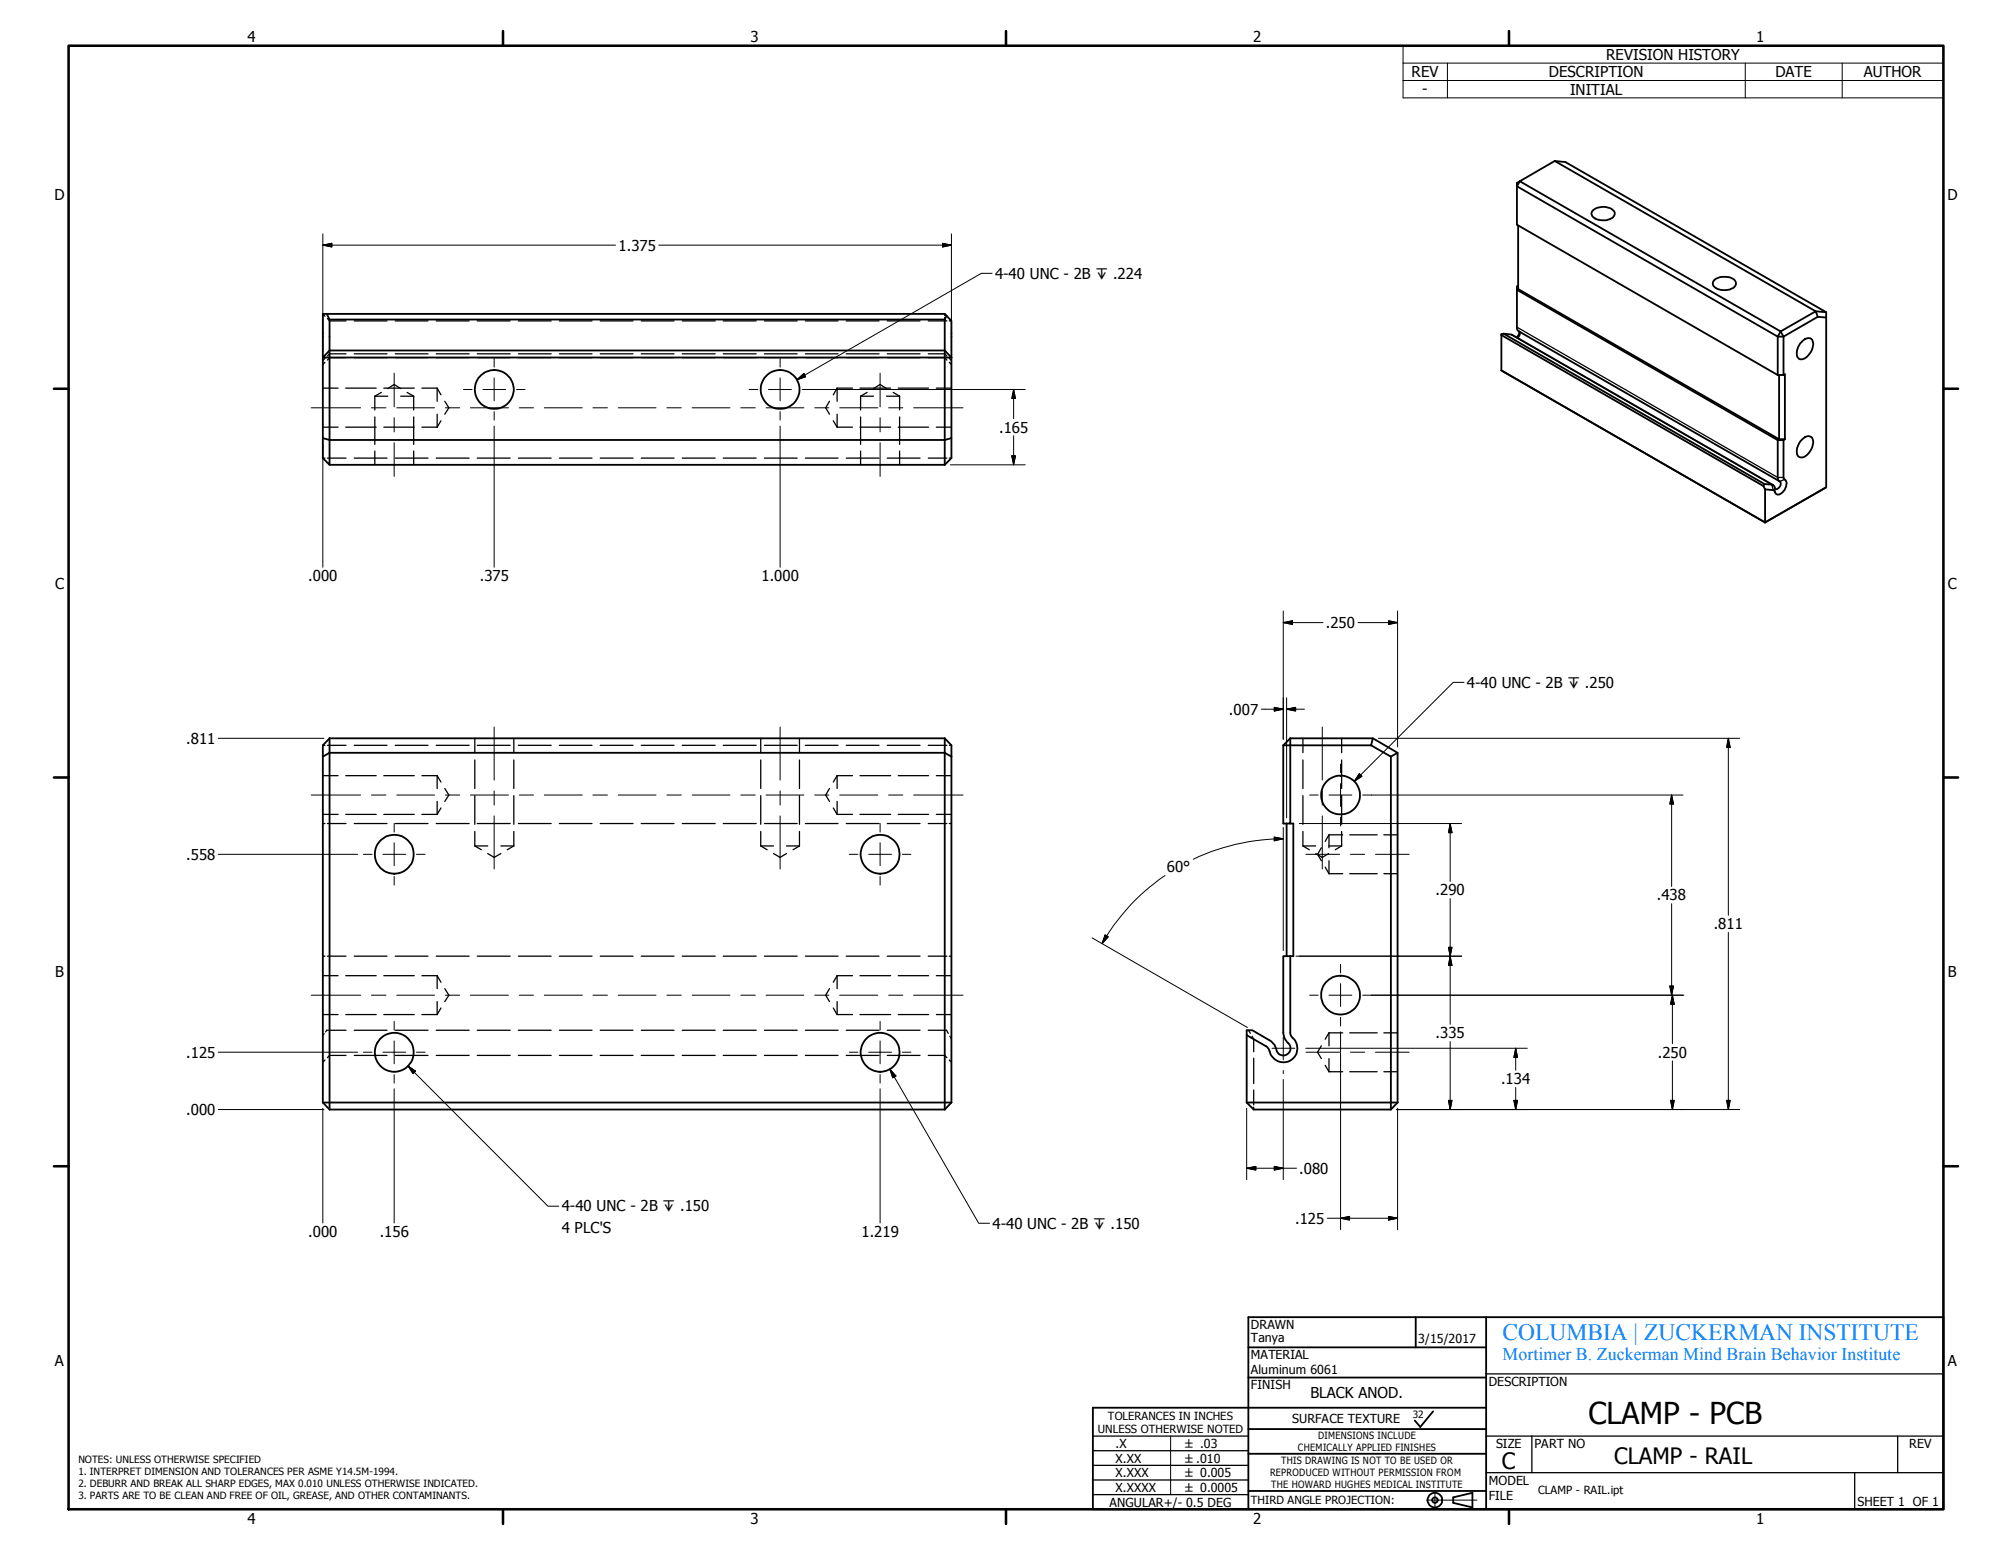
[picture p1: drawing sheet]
<svg xmlns="http://www.w3.org/2000/svg" width="279mm" height="216mm" viewBox="0 0 279 216" stroke-linecap="round" stroke-linejoin="round" font-family="sans-serif">
<g fill="none" stroke="#000" stroke-width=".25">
<path d="M210.8 39.6l-.1 .2v.4M210.8 31.3v8.8l36.3 20.9M215.9 22.4l-4.8 2.8 36.2 20.8M215.9 22.4l1.5 .1 36.2 20.8M215.9 22.4l36.2 20.8 1.5 .1v.8l-1.2-.1M221.1 29.3a2.16 2.16 0 0 1 3.1 .1 .93 .93 0 0 1-.9 1.1 1.85 1.85 0 0 1-2.3-.8zM238.1 38.8a2.33 2.33 0 0 1 2.9 .2 .76 .76 0 0 1-.7 1.1 1.93 1.93 0 0 1-2.5-.6l.1-.4zM44.8 49.6h87.3M44.8 49.6v11.2M45.4 43.6h85.8l.2 .2M45.4 43.6h-.6v6M45.4 43.6l.4 .8v4.3"/>
<path d="M45.8 48.7h85.4M45.8 44.4h85.4M45.8 48.7v12.4l-1-.3M45.8 48.7l-1 .9M131.2 44.4v4.3M131.2 48.7v15.8M131.2 48.7l.9 .9M131.4 43.8l-.2 .6M131.4 43.8l.7 .8v5M132.1 49.6v11.2l-.9 .3h-85.4v3.4l-1-.9v-2.8M208.5 46.5l36.4 21M208.5 51.4l36.6 21.1"/>
<path d="M208.8 46.3l-.3 .1v5M208.8 46.3l1.2 .2 36.2 20.9M208.8 46.3l36.2 20.9M210.7 40.2v5.4l.2 .4 36.2 20.8M210.7 40.2l36.2 20.9M210.9 46a.65 .65 0 0 1-.2 .9M211 46.1l-.3 .8M246.9 46.7v5.4M246.9 46.7h.8M246.9 46.7l-36.2-20.8 .4-.7-.4 .2v5.8l36.2 20.9M247.1 52.1v8.9M247.3 46l-.4 .7"/>
<path d="M247.3 46l.4 .7M247.7 46.7v5.4h-.8M247.7 52.1l.2-.1v9M250 47.6a1.12 1.12 0 0 1 1.6-.5 2.04 2.04 0 0 1-.6 2.4 .82 .82 0 0 1-1.4 0 2.15 2.15 0 0 1 .4-1.9zM252.4 44l-.3-.8-4.8 2.8M252.4 44l-4.7 2.7M253.6 44.1v23.5M45.8 64.5h85.4M132.1 60.8v2.8l-.9 .9M245.1 67.9v4.6M247.1 61h.8M247.7 61.1h-.8v5.2a.74 .74 0 0 0 .3 .7 .7 .7 0 0 1-.7 .9 .59 .59 0 0 0-.5-.6l-1-.1-.1 .3"/>
<path d="M247.7 61.1v5.4a.99 .99 0 0 1 .2 1.4 1.01 1.01 0 0 1-1.3 .7l-.3-.5-1.2-.2-.2-.4M247.9 61l-.2 .1M250 61.2a1.12 1.12 0 0 1 1.6-.5 2.12 2.12 0 0 1-1.1 2.8 .71 .71 0 0 1-.8-.1 .71 .71 0 0 1-.2-.8l.1-.4zM253.6 67.6l-8.5 4.9M44.8 105.1v48M45.8 102.5h85.4M45.8 102.5v2l-1 .6v-1.6zM131.2 102.5l.9 1v49.6M131.2 102.5v51.6M132.1 105.1l-.9-.6h-85.4v49.6M178.2 103.5h12.2M178.7 114.3v18.5"/>
<path d="M179.2 114.3h.4v18.5h-.4M179.2 102.5h11.4l-.2 1M179.2 102.5l-1 1M179.2 102.5v11.8h-1v-10.8M190.6 102.5l3.5 2-1 .6-2.7-1.6M193.1 105.1v49M194.1 104.5v48.6M178.2 132.8h1v10.7l.1 .3a2.07 2.07 0 0 1 0 3.4 2.07 2.07 0 0 1-3.1-1.6l-.2-.2-2.9-1.7v-.7h.8l2.4 1.4a2.17 2.17 0 0 1 1.1 1.7 1 1 0 0 0 1.5 .1 1 1 0 0 0-.2-1.5l-.4-.7-.1-.7zM44.8 153.1l1 1M44.8 153.1h87.3M45.8 154.1h85.4M132.1 153.1l-.9 1"/>
<path d="M173.1 143.7v9.4M173.1 153.1h21M173.1 153.1l1 1h19M194.1 153.1l-1 1M173.4 191.3h33M173.4 187.1h33M173.4 198.4h33M196.6 182.9v4.2M199 196l-1.8 2.1-.7-.9M206.4 195.5h-54.6v14h118.1v-26.6h-96.5v26.7M206.4 182.9v26.6M173.4 207h33"/>
<path d="M173.4 201.8h33M201.8 207.9l2.7-.6v2l-2.7-.6z"/>
<circle cx="68.6" cy="54.1" r="2.71"/>
<circle cx="108.3" cy="54" r="2.7"/>
<circle cx="54.8" cy="118.6" r="2.71"/>
<circle cx="122.2" cy="118.6" r="2.71"/>
<circle cx="186.2" cy="110.4" r="2.7"/>
<circle cx="186.2" cy="138.2" r="2.71"/>
<circle cx="54.8" cy="146.1" r="2.7"/>
<circle cx="122.2" cy="146.1" r="2.7"/>
<circle cx="199.3" cy="208.3" r="1.02"/>
<circle cx="199.3" cy="208.3" r=".38"/>
</g>
<g fill="none" stroke="#000" stroke-width=".18">
<path d="M44.8 43.6l.3 .3M44.8 59.3h2.1M44.8 53.9h2.1M45.1 50.3l-.3 .3M45.1 49.8l-.3 .3M45.5 44.2l.3 .4h2.2M48 59.3h4.2M48 53.9h4.2M48 49.7h-2.2l-.3 .3M48 49.1h-2.2l-.3 .3M49.2 44.6h4.5M49.2 49.1h4.5"/>
<path d="M49.2 49.7h4.5M52 55h1.8M52 55v1.9M52 57.9v3.8M53 54.5l-1 .5M53.3 59.3h4.2M53.3 53.9h4.2M53.8 54l.9-.6 .9 .6M54.9 44.6h4.5M54.9 49.1h4.5M54.9 49.7h4.5M55.6 55h1.8"/>
<path d="M56.5 54.5l.9 .5M57.4 55v1.9M57.4 57.9v3.8M58.6 59.3h2.1M58.6 53.9h2.1M60.6 44.6h4.6M60.6 49.1h4.6M60.6 49.7h4.6M60.7 57.5v1.8M60.7 53.9v1.8M60.7 53.9l.5 .9M61.2 58.4l-.5 .9"/>
<path d="M61.8 55.7l.5 .9-.5 .9M66.3 44.6h4.5M66.3 49.1h4.5M66.3 49.7h4.5M72 44.6h4.5M72 49.1h4.5M72 49.7h4.5M77.7 44.6h4.5M77.7 49.1h4.5M77.7 49.7h4.5M83.4 44.6h4.5M83.4 49.1h4.5"/>
<path d="M83.4 49.7h4.5M89 44.6h4.6M89 49.1h4.6M89 49.7h4.6M94.7 44.6h4.6M94.7 49.1h4.6M94.7 49.7h4.6M100.4 44.6h4.6M100.4 49.1h4.6M100.4 49.7h4.6M106.2 44.6h4.5M106.2 49.1h4.5"/>
<path d="M106.2 49.7h4.5M111.8 44.6h4.6M111.8 49.1h4.6M111.8 49.7h4.6M115.2 55.7l-.5 .9 .5 .9M115.7 58.4l.5 .9M116.2 59.3h2.2M116.2 53.9h2.2M116.2 57.5v1.8M116.2 53.9v1.8M116.2 53.9l-.5 .9M117.5 44.6h4.6"/>
<path d="M117.5 49.1h4.6M117.5 49.7h4.6M119.4 59.3h4.3M119.4 53.9h4.3M119.5 55h1.8M119.5 55v1.9M119.5 57.9v3.8M120.4 54.5l-.9 .5M121.3 54l.9-.6 .9 .6M123.1 55h1.8M123.2 49.1h4.6M123.2 49.7h4.6"/>
<path d="M123.2 44.6h4.6M124 54.5l.9 .5M124.7 59.3h4.2M124.7 53.9h4.2M124.9 55v1.9M124.9 57.9v3.8M128.9 49.1h2.3l.3 .3M128.9 49.7h2.3l.3 .3M128.9 44.6h2.6M130 59.3h2.1M130 53.9h2.1M131.2 43.6v.2"/>
<path d="M131.2 44.1v.3M131.8 49.8l.3 .3M131.8 44.6h.3M131.8 50.3l.3 .3M209.8 46.4l36.2 20.9 .3 .8M210.7 45.4l36.2 20.9h.8M44.8 63.6h.3M45.5 63.6h2.5M49.2 63.6h4.5M52 62.6v1.9M54.9 63.6h4.5M57.4 62.6v1.9"/>
<path d="M60.6 63.6h4.6M66.3 63.6h4.5M72 63.6h4.5M77.7 63.6h4.5M83.4 63.6h4.5M89 63.6h4.6M94.7 63.6h4.6M100.4 63.6h4.6M106.2 63.6h4.5M111.8 63.6h4.6M117.5 63.6h4.6M119.5 62.6v1.9"/>
<path d="M123.2 63.6h4.6M124.9 62.6v1.9M128.9 63.6h2.6M131.8 63.6h.3M246.5 67.7v.6M247.8 66.6l-.7 .2M44.8 103.5h.3M44.8 107.7h2.1M44.8 114.3h.3M44.8 113.1h2.1M45.5 103.5h2.5M45.5 114.3h2.5"/>
<path d="M48 107.7h4.2M48 113.1h4.2M49.2 103.5h4.5M49.2 114.3h4.5M53.3 107.7h4.2M53.3 113.1h4.2M54.9 103.5h4.5M54.9 114.3h4.5M58.6 107.7h2.1M58.6 113.1h2.1M60.6 103.5h4.6M60.6 114.3h4.6"/>
<path d="M60.7 111.3v1.8M60.7 107.7v1.8M60.7 107.7l.5 .9M61.2 112.2l-.5 .9M61.8 109.5l.5 .9-.5 .9M65.9 117.5h1.8M65.9 102.5v2M65.9 105.5v4M65.9 110.5v3.9M65.9 115.4v2.1M65.9 117.5l.9 .5M66.3 103.5h4.5"/>
<path d="M66.3 114.3h4.5M67.7 118.5l.9 .5 1-.5M69.6 117.5h1.8M71.4 117.5l-1 .5M71.4 102.5v2M71.4 105.5v4M71.4 110.5v3.9M71.4 115.4v2.1M72 103.5h4.5M72 114.3h4.5M77.7 103.5h4.5M77.7 114.3h4.5"/>
<path d="M83.4 103.5h4.5M83.4 114.3h4.5M89 103.5h4.6M89 114.3h4.6M94.7 103.5h4.6M94.7 114.3h4.6M100.4 103.5h4.6M100.4 114.3h4.6M105.6 117.5h1.8M105.6 117.5l.9 .5M105.6 102.5v2M105.6 105.5v4"/>
<path d="M105.6 110.5v3.9M105.6 115.4v2.1M106.2 103.5h4.5M106.2 114.3h4.5M107.4 118.5l.9 .5 .9-.5M109.2 117.5h1.8M111 102.5v2M111 105.5v4M111 110.5v3.9M111 115.4v2.1M111 117.5l-.9 .5M111.8 103.5h4.6"/>
<path d="M111.8 114.3h4.6M115.2 109.5l-.5 .9 .5 .9M115.7 112.2l.5 .9M116.2 113.1h2.2M116.2 107.7h2.2M116.2 111.3v1.8M116.2 107.7v1.8M116.2 107.7l-.5 .9M117.5 103.5h4.6M117.5 114.3h4.6M119.4 113.1h4.3M119.4 107.7h4.3"/>
<path d="M123.2 103.5h4.6M123.2 114.3h4.6M124.7 113.1h4.2M124.7 107.7h4.2M128.9 103.5h2.6M130 113.1h2.1M130 107.7h2.1M131.5 114.3h-2.6M131.8 103.5h.3M131.8 114.3h.3M180.9 117.5h1.8M180.9 102.5v2"/>
<path d="M180.9 105.5v4M180.9 110.5v3.9M180.9 115.4v2.1M180.9 117.5l.9 .5M182.7 118.5l.9 .5 .9-.5M183.5 117.7l-.5 .9 .5 .9M184.5 117.5h1.8M184.6 115.9v1.8M184.6 119.5v1.8M184.6 115.9l-.6 .9M184.6 115.9h1.9M186.3 117.5l-.9 .5"/>
<path d="M186.3 102.5v2M186.3 105.5v4M186.3 110.5v3.9M186.3 115.4v2.1M187.4 115.9h3.8M192.2 115.9h1.9M44.8 135.5h2.1M44.8 132.8h.3M45.5 132.8h2.5M48 135.5h4.2M49.2 132.8h4.5M53.3 135.5h4.2"/>
<path d="M54.9 132.8h4.5M58.6 135.5h2.1M60.6 132.8h4.6M60.7 135.5l.5 .9M60.7 139.1v1.8M60.7 135.5v1.8M61.2 140l-.5 .9M61.8 137.3l.5 .9-.5 .9M66.3 132.8h4.5M72 132.8h4.5M77.7 132.8h4.5M83.4 132.8h4.5"/>
<path d="M89 132.8h4.6M94.7 132.8h4.6M100.4 132.8h4.6M106.2 132.8h4.5M111.8 132.8h4.6M115.2 137.3l-.5 .9 .5 .9M115.7 140l.5 .9M116.2 135.5h2.2M116.2 139.1v1.8M116.2 135.5v1.8M116.2 135.5l-.5 .9M117.5 132.8h4.6"/>
<path d="M119.4 135.5h4.3M123.2 132.8h4.6M124.7 135.5h4.2M130 135.5h2.1M131.5 132.8h-2.6M131.8 132.8h.3M184 120.4l.6 .9M184.6 121.3h1.9M187.4 121.3h3.8M192.2 121.3h1.9M44.8 140.9h2.1M45 143.5l-.2 .2"/>
<path d="M45.1 147.2l-.3 .3M45.5 143h-.1l-.2 .3M48 140.9h4.2M48 143h-2.4M48 146.5h-2.2l-.3 .4M49.2 143h4.5M49.2 146.5h4.5M53.3 140.9h4.2M54.9 143h4.5M54.9 146.5h4.5M58.6 140.9h2.1M60.6 143h4.6"/>
<path d="M60.6 146.5h4.6M66.3 143h4.5M66.3 146.5h4.5M72 143h4.5M72 146.5h4.5M77.7 143h4.5M77.7 146.5h4.5M83.4 143h4.5M83.4 146.5h4.5M89 143h4.6M89 146.5h4.6M94.7 143h4.6"/>
<path d="M94.7 146.5h4.6M100.4 143h4.6M100.4 146.5h4.6M106.2 143h4.5M106.2 146.5h4.5M111.8 143h4.6M111.8 146.5h4.6M116.2 140.9h2.2M117.5 143h4.6M117.5 146.5h4.6M119.4 140.9h4.3M123.2 143h4.6"/>
<path d="M123.2 146.5h4.6M124.7 140.9h4.2M128.9 143h2.4M128.9 146.5h2.3l.3 .4M130 140.9h2.1M131.4 143l.3 .5M131.8 147.2l.3 .3M131.9 143.9l.2 .4M173.4 143l.2 .5M173.9 143.9l.2 .4v1.7M174.1 146.9v3.6M174.1 151.3v2.1"/>
<path d="M174.1 153.7v.4M183.5 145.2l-.5 .9 .5 .9M184 147.9l.6 .9M184.6 143.4v1.8M184.6 147v1.8M184.6 143.4l-.6 .9M184.6 143.4h1.9M184.6 148.8h1.9M187.4 143.4h3.8M187.4 148.8h3.8M192.2 143.4h1.9M192.2 148.8h1.9"/>
<path d="M151.8 199.4h21.6M206.4 190.8h63.5M206.4 199.4h63.5M212.7 199.4v5.1M263.5 199.4v5.1M151.8 207.5h21.6M151.8 205.5h21.6M151.8 203.5h21.6M151.8 201.4h21.6M206.4 204.5h63.5M257.6 204.5v5"/>
</g>
<g fill="none" stroke="#000" stroke-width=".36">
<path d="M9.5 6.3h260.4v203.2h-260.4zM69.8 4.3v2M139.7 4.3v2M209.5 4.3v2M7.5 54h2M269.9 54h2M7.5 107.9h2M269.9 107.9h2M7.5 161.9h2M269.9 161.9h2M69.8 209.5v2.1M139.7 209.5v2.1"/>
<path d="M209.5 209.5v2.1"/>
</g>
<g fill="none" stroke="#000" stroke-width=".14">
<path d="M194.8 6.3h75.1v7.3h-75.1zM194.8 8.8h75.1M194.8 11.2h75.1M201 8.8v4.8M242.4 8.8v4.8M255.8 8.8v4.8M44.8 34l1.3-.2v.5zM44.8 32.5v16.3M85.5 34h-40.7M91.5 34h40.6M130.9 33.8l1.2 .2-1.2 .3zM132.1 32.5v16.3"/>
<path d="M137.8 38h-1.5l-25.6 14.7M43.2 56.6h6.9M51.6 56.6h2M54.7 51.8v4.7M54.7 58v2M55.1 56.6h5.2M61.8 56.6h2M64.4 54.1h1.2M65.3 56.6h5.3M67.1 54.1h3.1M68.6 49.8v1.2M68.6 52.5v3.1"/>
<path d="M68.6 57.2v1.1M68.6 59.2v19.6M71.7 54.1h1.2M72.1 56.6h2M75.6 56.6h5.3M82.3 56.6h2M85.9 56.6h5.2M92.6 56.6h2M96.1 56.6h5.3M102.9 56.6h2M104 54.1h1.2M106.4 56.6h5.2"/>
<path d="M106.7 54.1h3.2M108.3 59.2v19.6M108.3 49.8v1.2M108.3 52.5v3.1M108.3 57.2v1.1M110.7 52.7l.9-.8 .3 .4zM113.1 56.6h2M116.6 56.6h5.3M122.2 54.1h-10.8M122.2 51.8v4.7M122.2 58v2M122.3 54.1h20.1"/>
<path d="M123.4 56.6h2M126.9 56.6h6.8M140.8 54.1v4M140.8 54.1l.2 1.2h-.5zM44.8 61.6v17.2M54.7 61.5v4.6M122.2 61.5v4.6M132 64.5h10.4M140.5 63.3h.5l-.2 1.2zM140.8 60.5v4M175.2 98.5h3M177 98.2l1.2 .3-1.2 .2z"/>
<path d="M178.2 84.8v17.9M178.2 86.4l1.3-.2v.5zM178.2 86.4h5.5M178.7 98.5l1.2-.3v.5zM178.7 98.5h2.4M178.7 96.9v16.7M188.6 86.4h5.5M192.8 86.2l1.3 .2-1.3 .3zM194.1 84.8v18.9M203.3 94.7h-1.5l-13.7 13.8M30.3 118.6h19.4M30.3 102.5h14.7"/>
<path d="M43.2 110.4h6.9M50.5 118.6h1.2M51.6 110.4h2M53.2 118.6h3.1M54.7 114.3v1.2M54.7 117v3.2M55.1 110.4h5.2M57.8 118.6h1.2M61.8 110.4h2M65.3 110.4h5.3M68.6 100.9v7.4M68.6 109.8v2"/>
<path d="M68.6 113.3v7.4M72.1 110.4h2M75.6 110.4h5.3M82.3 110.4h2M85.9 110.4h5.2M92.6 110.4h2M96.1 110.4h5.3M102.9 110.4h2M106.4 110.4h5.2M108.3 100.9v7.4M108.3 109.8v2M108.3 113.3v7.4"/>
<path d="M113.1 110.4h2M116.6 110.4h5.3M117.9 118.6h1.2M120.6 118.6h3.2M122.2 114.3v1.2M122.2 117v3.2M123.4 110.4h2M125.3 118.6h1.2M126.9 110.4h6.8M177 116.2l1.2 .3-1.2 .2zM178.2 114.9v17.1M178.2 116.5a29 29 0 0 0-12.5 2.8"/>
<path d="M180.4 114.3h3.2M181.4 118.6h4.6M181.9 110.4h1.1M183.6 100.9v7.4M183.6 109.8v2M183.6 113.3v7.4M183.7 114.3h2.4M184.6 110.4h3.1M186.2 106.1v1.2M186.2 108.8v3.2M186.2 113.5v1.2M186.2 114.3h16.8"/>
<path d="M187.5 118.6h2M188.8 107.4l.3 .4-1 .7zM189.2 110.4h44.5M191 118.6h4.7M191.4 102.5h50.2M201.4 114.3v8.1M201.4 114.3l.2 1.3h-.5zM232.1 110.4l.3 1.2h-.5zM232.1 110.4v12.7M240 102.5v24.6M240 102.5l.3 1.3h-.5zM43.2 138.2h6.9"/>
<path d="M51.6 138.2h2M54.7 121.7v1.2M55.1 138.2h5.2M61.8 138.2h2M65.3 138.2h5.3M72.1 138.2h2M75.6 138.2h5.3M82.3 138.2h2M85.9 138.2h5.2M92.6 138.2h2M96.1 138.2h5.3M102.9 138.2h2"/>
<path d="M106.4 138.2h5.2M113.1 138.2h2M116.6 138.2h5.3M122.2 121.7v1.2M123.4 138.2h2M126.9 138.2h6.8M151.7 130.2l21.5 12.5M153.5 129.8l.4 .3-.9 .9zM161.8 121.6a28.3 28.3 0 0 0-8.8 9.4M181.9 138.2h1.1M184.6 138.2h3.1M186.2 133.9v1.2"/>
<path d="M186.2 136.6v3.1M189.2 138.2h44.6M201.1 131.5h.5l-.2 1.3zM201.4 132.8l.2 1.2h-.5zM201.4 124.8v17.4M203 132.8h-23M231.9 136.9h.5l-.3 1.3zM232.1 125.5v12.7M232.2 138.2v6.7M232.2 138.2l.3 1.2h-.5zM240 129.5v24.6M30.3 146.1h19.4"/>
<path d="M30.3 154.1h14.7M44.8 153.9v15.9M50.5 146.1h1.2M53.2 146.1h3.1M54.7 151.2v18.6M54.7 141.8v1.2M54.7 144.5v3.2M54.7 149.2v1.2M56.7 148l1 .7-.3 .4zM56.7 148l19.4 19.5h1.5M57.8 146.1h1.2M117.9 146.1h1.2"/>
<path d="M120.6 146.1h3.2M122.2 151.2v18.6M122.2 141.8v1.2M122.2 144.5v3.2M122.2 149.2v1.2M123.6 148.4l12.3 21.4h1.5M123.6 148.4l.8 1-.4 .2zM125.3 146.1h1.2M173.1 153.9v9.9M176.6 145.5h3.2M178.2 144v3.2M178.2 148.6v.5"/>
<path d="M178.2 149.9v13.9M181.3 145.5h30.8M181.4 146.1h4.6M186.2 141.2v1.3M186.2 143.3v2.7M186.2 146.2v24.5M187.5 146.1h2M191 146.1h4.7M193.9 154.1h47.7M194.1 153.9v16.8M201.1 152.8h.5l-.2 1.3zM201.4 144.6v9.5"/>
<path d="M210.2 152.8h.5l-.2 1.3zM210.5 145.5v3.1M210.5 145.5l.2 1.3h-.5zM210.5 151v3.1M232 152.8h.5l-.3 1.3zM232.2 147.3v6.8M239.8 152.8h.5l-.3 1.3zM173.1 162.2l1.3-.3v.6zM173.1 162.2h6.9M177 161.9l1.2 .3-1.2 .3zM184.3 169.1h9.8M186.2 169.1l1.2-.2v.5z"/>
<path d="M192.8 168.9l1.3 .2-1.3 .3zM162.6 199.4v8.1M198.1 208.3h7M199.3 207.1v2.3"/>
</g>
<g fill="#000" stroke="#000" stroke-width=".14">
<path d="M44.8 34l1.3-.2v.5zM130.9 33.8l1.2 .2-1.2 .3zM110.7 52.7l.9-.8 .3 .4zM140.8 54.1l.2 1.2h-.5zM140.5 63.3h.5l-.2 1.2zM177 98.2l1.2 .3-1.2 .2zM178.2 86.4l1.3-.2v.5zM178.7 98.5l1.2-.3v.5zM192.8 86.2l1.3 .2-1.3 .3zM177 116.2l1.2 .3-1.2 .2zM188.8 107.4l.3 .4-1 .7zM201.4 114.3l.2 1.3h-.5z"/>
<path d="M232.1 110.4l.3 1.2h-.5zM240 102.5l.3 1.3h-.5zM153.5 129.8l.4 .3-.9 .9zM201.1 131.5h.5l-.2 1.3zM201.4 132.8l.2 1.2h-.5zM231.9 136.9h.5l-.3 1.3zM232.2 138.2l.3 1.2h-.5zM56.7 148l1 .7-.3 .4zM123.6 148.4l.8 1-.4 .2zM201.1 152.8h.5l-.2 1.3zM210.2 152.8h.5l-.2 1.3zM210.5 145.5l.2 1.3h-.5z"/>
<path d="M232 152.8h.5l-.3 1.3zM239.8 152.8h.5l-.3 1.3zM173.1 162.2l1.3-.3v.6zM177 161.9l1.2 .3-1.2 .3zM186.2 169.1l1.2-.2v.5zM192.8 168.9l1.3 .2-1.3 .3z"/>
</g>
<text font-size="4.2" x="220.6" y="197.8">CLAMP - PCB</text>
<text font-size="3.3" fill="#0080ff" x="208.6" y="186">COLUMBIA | ZUCKERMAN INSTITUTE</text>
<g font-size="3.1">
<text x="224.1" y="203.3">CLAMP - RAIL</text>
<text x="208.6" y="204">C</text>
</g>
<text font-size="2.5" fill="#0080ff" x="208.6" y="188.8">Mortimer B. Zuckerman Mind Brain Behavior Institute</text>
<g font-size="2.1">
<text x="34.4" y="5.9">4</text>
<text x="104.2" y="5.9">3</text>
<text x="174" y="5.9">2</text>
<text x="243.9" y="5.9">1</text>
<text x="196" y="10.8">REV</text>
<text x="215.1" y="10.8">DESCRIPTION</text>
<text x="223" y="8.3">REVISION HISTORY</text>
<text x="246.5" y="10.8">DATE</text>
<text x="258.8" y="10.8">AUTHOR</text>
<text x="197.5" y="13.1">-</text>
<text x="218" y="13.2">INITIAL</text>
<text x="7.6" y="27.8">D</text>
<text x="270.4" y="27.8">D</text>
<text x="85.9" y="34.8">1.375</text>
<text x="138.2" y="38.7">4-40 UNC - 2B ↧ .224</text>
<text x="138.8" y="60.1">.165</text>
<text x="7.6" y="81.7">C</text>
<text x="42.8" y="80.7">.000</text>
<text x="66.6" y="80.7">.375</text>
<text x="105.7" y="80.7">1.000</text>
<text x="270.5" y="81.7">C</text>
<text x="184.1" y="87.2">.250</text>
<text x="203.7" y="95.5">4-40 UNC - 2B ↧ .250</text>
<text x="170.7" y="99.2">.007</text>
<text x="25.9" y="103.3">.811</text>
<text x="25.9" y="119.4">.558</text>
<text x="162" y="121.1">60°</text>
<text x="199.3" y="124.3">.290</text>
<text x="230.1" y="125">.438</text>
<text x="238" y="129">.811</text>
<text x="7.6" y="135.7">B</text>
<text x="270.5" y="135.7">B</text>
<text x="25.9" y="146.9">.125</text>
<text x="199.3" y="144.1">.335</text>
<text x="230.2" y="146.9">.250</text>
<text x="25.9" y="154.8">.000</text>
<text x="208.4" y="150.5">.134</text>
<text x="180.4" y="162.9">.080</text>
<text x="42.8" y="171.7">.000</text>
<text x="52.7" y="171.7">.156</text>
<text x="78" y="168.2">4-40 UNC - 2B ↧ .150</text>
<text x="78" y="171.2">4 PLC'S</text>
<text x="119.6" y="171.7">1.219</text>
<text x="137.8" y="170.6">4-40 UNC - 2B ↧ .150</text>
<text x="179.9" y="169.9">.125</text>
<text x="7.6" y="189.7">A</text>
<text x="270.5" y="189.7">A</text>
<text x="182" y="194.1">BLACK ANOD.</text>
<text x="34.4" y="211.6">4</text>
<text x="104.2" y="211.6">3</text>
<text x="174" y="211.6">2</text>
<text x="243.9" y="211.6">1</text>
</g>
<g font-size="1.7">
<text x="173.7" y="184.5">DRAWN</text>
<text x="173.7" y="188.7">MATERIAL</text>
<text x="173.7" y="186.3">Tanya</text>
<text x="173.7" y="190.8">Aluminum 6061</text>
<text x="197" y="186.4">3/15/2017</text>
<text x="173.7" y="192.9">FINISH</text>
<text x="179.4" y="197.6">SURFACE TEXTURE</text>
<text x="206.7" y="192.4">DESCRIPTION</text>
<text x="154.9" y="201">.X</text>
<text x="154.9" y="203.1">X.XX</text>
<text x="207.8" y="201">SIZE</text>
<text x="213.1" y="201.1">PART NO</text>
<text x="265.1" y="201">REV</text>
<text x="154.1" y="209.2">ANGULAR+/- 0.5 DEG</text>
<text x="154.9" y="205.1">X.XXX</text>
<text x="154.9" y="207.1">X.XXXX</text>
<text x="206.7" y="206.1">MODEL</text>
<text x="206.7" y="208.2">FILE</text>
<text x="257.9" y="209.1">SHEET 1 OF 1</text>
</g>
<g font-size="1.6">
<text x="153.8" y="197.1">TOLERANCES IN INCHES</text>
<text x="152.4" y="199">UNLESS OTHERWISE NOTED</text>
<text x="164.6" y="201.1">± .03</text>
<text x="164.6" y="203.1">±.010</text>
<text x="164.6" y="205.1">± 0.005</text>
<text x="164.6" y="207.2">± 0.0005</text>
<text x="173.7" y="208.8">THIRD ANGLE PROJECTION:</text>
<text x="213.6" y="207.4">CLAMP - RAIL.ipt</text>
</g>
<g font-size="1.4">
<text x="196.2" y="196.9">32</text>
<text x="10.9" y="203.1">NOTES: UNLESS OTHERWISE SPECIFIED</text>
<text x="177.9" y="203.3">THIS DRAWING IS NOT TO BE USED OR</text>
<text x="180.2" y="201.5">CHEMICALLY APPLIED FINISHES</text>
<text x="183" y="199.9">DIMENSIONS INCLUDE</text>
<text x="10.9" y="204.7">1. INTERPRET DIMENSION AND TOLERANCES PER ASME Y14.5M-1994.</text>
<text x="10.9" y="206.4">2. DEBURR AND BREAK ALL SHARP EDGES, MAX 0.010 UNLESS OTHERWISE INDICATED.</text>
<text x="10.9" y="208.1">3. PARTS ARE TO BE CLEAN AND FREE OF OIL, GREASE, AND OTHER CONTAMINANTS.</text>
<text x="176.4" y="205">REPRODUCED WITHOUT PERMISSION FROM</text>
<text x="176.5" y="206.6">THE HOWARD HUGHES MEDICAL INSTITUTE</text>
</g>
</svg>
